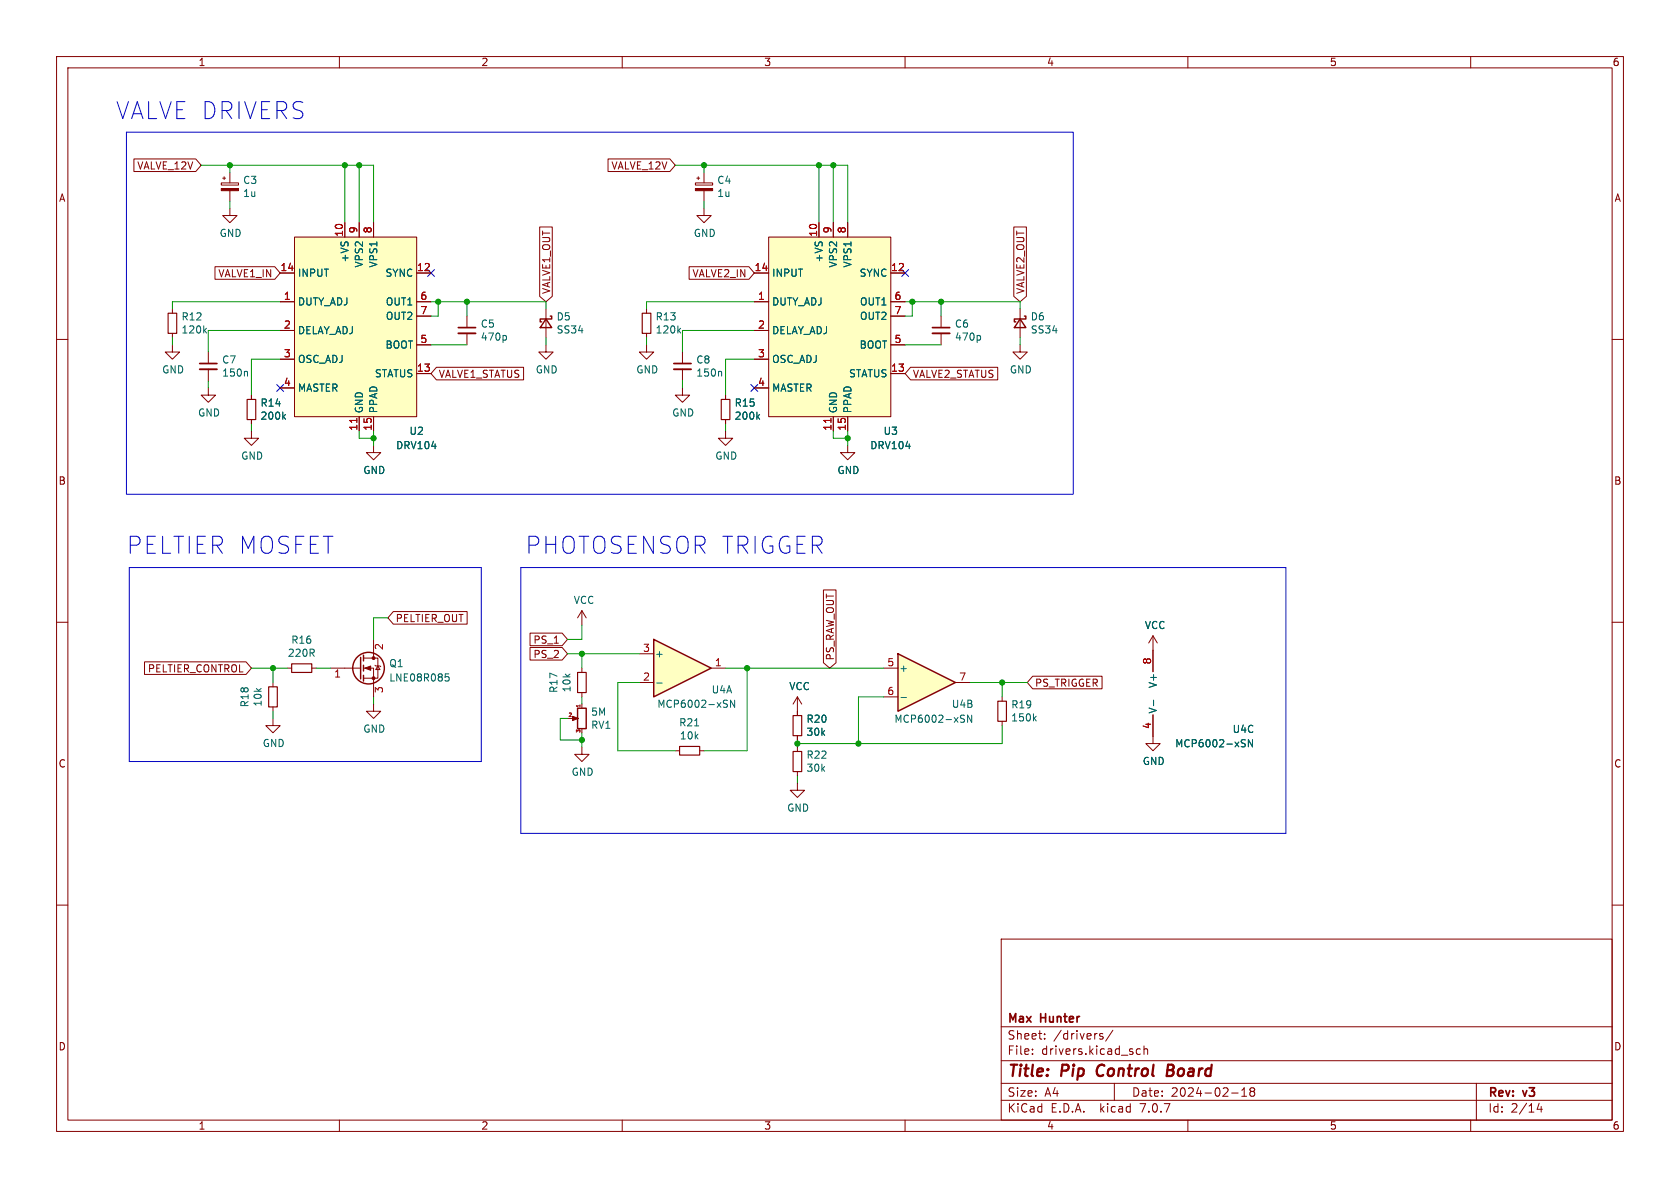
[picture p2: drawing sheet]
<svg xmlns="http://www.w3.org/2000/svg" width="297mm" height="210mm" viewBox="0 0 297 210" stroke-linecap="round" stroke-linejoin="round" font-family="sans-serif">
<g fill="none" stroke="#840000" stroke-width=".18">
<path d="M10 10h277v190h-277zM12 12h273v186h-273zM60 10v2M110 10v2M160 10v2M210 10v2M260 10v2M10 60h2M285 60h2M10 110h2M285 110h2M177.2 123.2v.8"/>
<path d="M177.2 127.5v.8M10 160h2M285 160h2M177 166h108v32h-108zM60 198v2M110 198v2M160 198v2M177 194.5h108M177 191.5h108M177 187.5h108M177 181.5h108M182.5 186.3v.1"/>
<path d="M182.5 185.5v.1M184.7 183.6v.1M184.7 182.8v.1M194.4 183l.6 .4-.2 .3-.4-.1M195 182.8l-.4-.1-.2 .2M196.7 182.1l-1.2 2M197 191.5v3M201.6 185.5l-.4-.1-.3 .3v.4l.1 .2h.6M202.2 185.5l.3-.1 .3 .1 .1 .9M202.2 184.9v1.5M210 198v2M217.7 193.2h1.2"/>
<path d="M219.5 193.8h.9M219.5 192.7l.5-.4v1.5M221.2 192.9l-.2 .3v.3l.2 .3 .5-.1 .1-.2-.1-.4-.2-.2M221.2 192.9l-.2-.2 .2-.4 .5 .1 .1 .2-.3 .3M221.2 192.9h.3M260 198v2M261 191.5v6.5M272.1 195l-.4 1.1h1M272.5 195.6v1"/>
</g>
<path d="M194.2 188.5a1.27 1.27 0 0 0 0 1.6M206.4 189.2h.7M207.1 189.2l.2 .1M207.2 188.2h-.7l-.2 2 .9-.1M207.3 189.1l-.2 .1" fill="none" stroke="#840000" stroke-width=".4"/>
<path d="M176.4 124h1.5v3.5h-1.5z" fill="none" stroke="#840000" stroke-width=".2"/>
<path d="M182.8 127l.4 .5M183.2 126.6l-.5 .5" fill="none" stroke="#006464" stroke-width=".18"/>
<path d="M158.7 115.6l10.2 5.1-10.2 5z" fill="#ffffc2"/>
<g fill="none" stroke="#840000" stroke-width=".25">
<path d="M180.3 56.4l1.1 1.5h-2.1zM181.1 55.9h.3v.5h-2.1v.5h.3M63.8 116.2v3.8M64.3 115.8v1M64.3 117.6v1M64.3 119.4v1M158.7 115.6l10.2 5.1-10.2 5z"/>
<circle cx="65.2" cy="118.1" r="2.79"/>
</g>
<g fill="none" stroke="#840000" stroke-width=".18">
<path d="M39.1 32.3h3.1v.4h-3.1zM39.4 31.5h.5M39.6 31.2v.6M40.6 36.8v1.3h1.3l-1.3 1.3-1.2-1.3h1.2M40.6 30.5v1.8M40.6 33.7v1.9M61 39.4v2.5M63.5 39.4v2.5M66 39.4v2.5M144.8 39.4v2.5M147.3 39.4v2.5M149.9 39.4v2.5"/>
<path d="M30.5 54.6v.8M30.5 58.9v.8M49.5 53.3h2.6M49.5 48.3h2.6M49.5 58.4h2.6M52.1 41.9h21.6v31.8h-21.6zM73.7 53.3h2.5M73.7 48.3h2.5M73.7 55.9h2.5M133.3 53.3h2.6M133.3 48.3h2.6M133.3 58.4h2.6"/>
<path d="M135.9 41.9h21.6v31.8h-21.6zM157.5 53.3h2.5M157.5 48.3h2.5M157.5 55.9h2.5M166.4 55.9v2M166.4 58.9v2.1M180.3 54.6v5.1M30.5 61v1.2h1.2l-1.2 1.3-1.3-1.3h1.3M36.8 68.6v1.3h1.3l-1.3 1.2-1.2-1.2h1.2M36.8 62.2v2.1M36.8 65.3v2M44.4 76.2v1.3h1.3l-1.3 1.2-1.2-1.2h1.2"/>
<path d="M44.4 69.9v.7M44.4 74.2v.7M49.5 63.5h2.6M49.5 68.6h2.6M63.5 73.7v2.5M66 78.7v1.3h1.3l-1.3 1.3-1.2-1.3h1.2M66 73.7v2.5M73.7 66h2.5M73.7 61h2.5M96.5 61v1.2h1.3l-1.3 1.3-1.3-1.3h1.3M120.6 62.2v2.1M120.6 65.3v2"/>
<path d="M133.3 63.5h2.6M133.3 68.6h2.6M147.3 73.7v2.5M149.9 78.7v1.3h1.2l-1.2 1.3-1.3-1.3h1.3M149.9 73.7v2.5M157.5 66h2.5M157.5 61h2.5M180.3 61v1.2h1.3l-1.3 1.3-1.2-1.3h1.2M50.8 118.1h.8M55.1 118.1h.8M58.4 118.1h5.4M64.3 118.1h1.7v5.1"/>
<path d="M64.3 116.3h2.5v3.6h-2.5M66 113v3.3M66.3 117.6l.1 .1h.8l.1 .2M66.8 117.7l.4 .7h-.8zM156.2 118.1h2.5M203.8 112.4v6.3M203.8 112.4l-.7 1.3M203.8 112.4l.8 1.3M48.3 127v1.3h1.2l-1.2 1.2-1.3-1.2h1.3M48.3 120.7v.7M48.3 125v.7M102.9 132.1v1.3h1.2l-1.2 1.2-1.3-1.2h1.3"/>
<path d="M119.4 132.7h.7M123.7 132.7h.8M141 138.4v1.3h1.2l-1.2 1.3-1.3-1.3h1.3M141 132.1v.7M141 136.4v.8M156.2 123.2h2.5M168.9 120.7h2.5M203.8 126.4v5h1.3l-1.3 1.3-1.2-1.3h1.2"/>
</g>
<g fill="none" stroke="#006464" stroke-width=".18">
<path d="M36.1 58.4l.4 .5M36.5 58l-.5 .5M173.1 59.3l.3 .2v.4l-.3 .2M43.6 65.6l.2 .2v.7M50.1 73.6l.4 .5M50.5 73.3l-.5 .4M127.4 65.6l.2 .2v.7M78.7 119.1h.6M78.9 119.6h.3l.2 .2-.1 .5-.4 .1M122.8 128.3h.7M159.3 123.3h.9M170 126.4l.5 .1"/>
<path d="M170.3 127.1l.2 .2-.2 .4M171.8 126.4v1.3l-.7-1.3v1.3M203.9 123.8v.9M219.7 130.8h.5M219.9 131.4l.3 .3-.3 .3M221.4 130.8v1.2l-.7-1.2v1.2"/>
</g>
<path d="M29.7 55.4h1.5v3.5h-1.5zM43.7 70.6h1.5v3.6h-1.5zM51.6 117.3h3.5v1.6h-3.5zM47.5 121.4h1.5v3.6h-1.5zM120.1 132h3.6v1.5h-3.6zM140.2 132.8h1.5v3.6h-1.5z" fill="none" stroke="#840000" stroke-width=".2"/>
<path d="M164.8 58.9h3.1M35.3 65.3h3.1M119.1 65.3h3.1" fill="none" stroke="#840000" stroke-width=".33"/>
<path d="M164.8 57.9h3.1M35.3 64.3h3.1M119.1 64.3h3.1" fill="none" stroke="#840000" stroke-width=".3"/>
<g fill="#840000" stroke="#840000" stroke-width=".18">
<path d="M39.1 33.3h3.1v.4h-3.1z"/>
<path d="M64.5 118.1l1-.4v.8z"/>
<circle cx="66" cy="119.9" r=".25"/>
<circle cx="66" cy="116.3" r=".25"/>
</g>
<g fill="#ffffc2" stroke="#ffffc2" stroke-width=".18">
<path d="M135.9 41.9h21.6v31.8h-21.6z"/>
<path d="M52.1 41.9h21.6v31.8h-21.6z"/>
</g>
<path d="M63.1 74v.7M146.9 74v.7" fill="none" stroke="#a90000" stroke-width=".18"/>
<path d="M115.6 113l10.1 5.1-10.1 5.1z" fill="#ffffc2"/>
<path d="M96.5 56.4l1 1.5h-2zM97.3 55.9h.2v.5h-2v.5h.3M115.6 113l10.1 5.1-10.1 5.1zM102.1 125.2h1.5v3.6h-1.5z" fill="none" stroke="#840000" stroke-width=".25"/>
<g fill="none" stroke="#840000" stroke-width=".18">
<path d="M23.7 28.1h10.9l1 1.1-1 1.1h-10.9zM61 39.4v2.5M63.5 39.4v2.5M66 39.4v2.5M107.5 28.1h10.9l1 1.1-1 1.1h-10.9zM122.9 32.3h3.1v.4h-3.1zM123.2 31.5h.5M123.4 31.2v.6M124.5 36.8v1.3h1.2l-1.2 1.3-1.3-1.3h1.3M124.5 30.5v1.8M124.5 33.7v1.9M144.8 39.4v2.5"/>
<path d="M147.3 39.4v2.5M149.9 39.4v2.5M38 47.1h10.6l.9 1.2-.9 1.1h-10.6zM49.5 53.3h2.6M49.5 48.3h2.6M49.5 58.4h2.6M73.7 53.3h2.5M73.7 48.3h2.5M73.7 55.9h2.5M82.5 55.9v2M82.5 58.9v2.1M95.4 40.1h2.2v12.3l-1.1 .9-1.1-.9z"/>
<path d="M96.5 54.6v5.1M114.3 54.6v.8M114.3 58.9v.8M121.8 47.1h10.6l.9 1.2-.9 1.1h-10.6zM133.3 53.3h2.6M133.3 48.3h2.6M133.3 58.4h2.6M157.5 53.3h2.5M157.5 48.3h2.5M157.5 55.9h2.5M179.2 40.1h2.3v12.3l-1.2 .9-1.1-.9zM44.4 69.9v.7"/>
<path d="M44.4 74.2v.7M49.5 63.5h2.6M49.5 68.6h2.6M63.5 73.7v2.5M66 73.7v2.5M73.7 66h2.5M73.7 61h2.5M77.2 64.9h15.4v2.3h-15.4l-1-1.2zM114.3 61v1.2h1.3l-1.3 1.3-1.3-1.3h1.3M120.6 68.6v1.3h1.3l-1.3 1.2-1.2-1.2h1.2M128.3 76.2v1.3h1.2l-1.2 1.2-1.3-1.2h1.3M128.3 69.9v.7"/>
<path d="M128.3 74.2v.7M133.3 63.5h2.6M133.3 68.6h2.6M147.3 73.7v2.5M149.9 73.7v2.5M157.5 66h2.5M157.5 61h2.5M161 64.9h15.4v2.3h-15.4l-1-1.2zM25.5 117h18l.9 1.1-.9 1.1h-18zM69.5 108.1h13.1v2.2h-13.1l-.9-1.1zM93.7 111.9h5.7l.9 1.1-.9 1.1h-5.7zM93.7 114.5h5.7l.9 1.1-.9 1.1h-5.7z"/>
<path d="M102.9 108l-.8 1.2M102.9 108v2.5M102.9 118.1v.8M102.9 108l.7 1.2M113 115.6h2.6M125.7 118.1h2.6M145.6 104.3h2.2v12.9l-1.1 .9-1.1-.9zM182.6 119.5h12.2v2.3h-12.2l-1-1.1zM203.8 114.9v3.8M66 124.5v1.2h1.3l-1.3 1.3-1.2-1.3h1.2M100.3 127h1M102.9 122.4v.8"/>
<path d="M102.9 124.5v.6M113 120.7h2.6M141 123.2v3.3M141 130v.8M141 123.2l-.8 1.3M141 123.2l.7 1.3M203.8 126.4v3.8"/>
</g>
<g fill="none" stroke="#006464" stroke-width=".18">
<path d="M89.3 59.3l.2 .2v.4l-.2 .2M120 58.4l.3 .5M120.3 58l-.5 .5M50.1 73.6l.4 .5M50.5 73.3l-.5 .4M133.9 73.6l.4 .5M134.3 73.3l-.5 .4M116.1 120.7h1M128.1 123.8h.5M128.4 124.4l.2 .3-.2 .3M129.9 123.8v1.2l-.8-1.2v1.2M203.9 123.8v.9"/>
<path d="M219.7 130.8h.5M219.9 131.4l.3 .3-.3 .3M221.4 130.8v1.2l-.7-1.2v1.2"/>
</g>
<path d="M81 58.9h3.1" fill="none" stroke="#840000" stroke-width=".33"/>
<path d="M81 57.9h3.1" fill="none" stroke="#840000" stroke-width=".3"/>
<path d="M113.5 55.4h1.6v3.5h-1.6zM127.5 70.6h1.5v3.6h-1.5zM102.1 118.9h1.5v3.5h-1.5zM140.2 126.5h1.5v3.5h-1.5z" fill="none" stroke="#840000" stroke-width=".2"/>
<g fill="#840000" stroke="#840000" stroke-width=".18">
<path d="M122.9 33.3h3.1v.4h-3.1z"/>
<path d="M101.2 126.6l1 .4h-.2h.2l-1 .4z"/>
</g>
<path d="M22.4 23.4h167.3v64h-167.3zM22.9 100.3h62.2v34.3h-62.2zM92.1 100.3h135.2v47h-135.2z" fill="none" stroke="#0000c2" stroke-width=".18"/>
<g fill="none" stroke="#009600" stroke-width=".18">
<path d="M35.6 29.2h30.4v10.2M40.6 29.2v1.3M40.6 35.6v1.2M61 29.2v10.2M63.5 29.2v10.2M119.4 29.2h30.5v10.2M124.5 29.2v1.3M124.5 35.6v1.2M144.8 29.2v10.2M147.3 29.2v10.2M30.5 59.7v1.3M49.5 58.4h-12.7v3.8"/>
<path d="M49.5 53.3h-19v1.3M76.2 53.3h20.3v1.3M77.5 53.3v2.6h-1.3M82.5 53.3v2.6M96.5 59.7v1.3M114.3 59.7v1.3M133.3 58.4h-12.7v3.8M133.3 53.3h-19v1.3M160 53.3h20.3v1.3M161.3 53.3v2.6h-1.3M166.4 53.3v2.6M180.3 59.7v1.3"/>
<path d="M36.8 67.3v1.3M44.4 74.9v1.3M49.5 63.5h-5.1v6.4M63.5 76.2v1.3h2.5M66 76.2v2.5M76.2 61h6.3M120.6 67.3v1.3M128.3 74.9v1.3M133.3 63.5h-5v6.4M147.3 76.2v1.3h2.6M149.9 76.2v2.5M160 61h6.4"/>
<path d="M44.4 118.1h6.4M48.3 118.1v2.6M55.9 118.1h2.5M68.6 109.2h-2.6v3.8M100.3 115.6h12.7M102.9 110.5v2.5h-2.6M102.9 115.6v2.5M128.3 118.1h27.9M132.1 118.1v14.6h-7.6M48.3 125.7v1.3M66 123.2v1.3M100.3 127h-1.2v3.8h3.8"/>
<path d="M102.9 123.2v1.3M102.9 129.5v2.6M113 120.7h-3.8v12h10.2M141 130.8v1.3M141 137.2v1.2M156.2 123.2h-4.4v8.2M171.4 120.7h10.2M177.2 128.3v3.1h-36.2M177.2 120.7v2.5"/>
</g>
<path d="M75.6 47.7l1.2 1.2M76.8 47.7l-1.2 1.2M159.4 47.7l1.2 1.2M160.6 47.7l-1.2 1.2M48.9 68l1.2 1.2M50.1 68l-1.2 1.2M132.7 68l1.3 1.2M134 68l-1.3 1.2" fill="none" stroke="#000084" stroke-width=".18"/>
<path d="M63.1 74v.7M146.9 74v.7" fill="none" stroke="#a90000" stroke-width=".18"/>
<g fill="#009600" stroke="#009600" stroke-width=".18">
<circle cx="63.5" cy="29.2" r=".46"/>
<circle cx="61" cy="29.2" r=".46"/>
<circle cx="149.9" cy="77.5" r=".46"/>
<circle cx="144.8" cy="29.2" r=".46"/>
<circle cx="147.3" cy="29.2" r=".46"/>
<circle cx="161.3" cy="53.3" r=".46"/>
<circle cx="124.5" cy="29.2" r=".46"/>
<circle cx="166.4" cy="53.3" r=".46"/>
<circle cx="102.9" cy="115.6" r=".46"/>
<circle cx="102.9" cy="130.8" r=".46"/>
<circle cx="48.3" cy="118.1" r=".46"/>
<circle cx="66" cy="77.5" r=".46"/>
<circle cx="77.5" cy="53.3" r=".46"/>
<circle cx="82.5" cy="53.3" r=".46"/>
<circle cx="40.6" cy="29.2" r=".46"/>
<circle cx="141" cy="131.4" r=".46"/>
<circle cx="151.8" cy="131.4" r=".46"/>
<circle cx="132.1" cy="118.1" r=".46"/>
<circle cx="177.2" cy="120.7" r=".46"/>
</g>
<g font-size="4.2" fill="#0000c2">
<text x="20.3" y="21.3">VALVE DRIVERS</text>
<text x="22.2" y="98.2">PELTIER MOSFET</text>
<text x="92.7" y="98.2">PHOTOSENSOR TRIGGER</text>
</g>
<g font-size="2.8" fill="#840000">
<text x="178" y="190.9">Title:</text>
<text x="187.7" y="190.9">Pip</text>
<text x="194.7" y="190.9">Control</text>
<text x="207.9" y="190.9">Board</text>
</g>
<g font-size="2.1" fill="#840000">
<text x="178" y="184">Sheet:</text>
<text x="178" y="181.2">Max</text>
<text x="184" y="181.2">Hunter</text>
<text x="186.2" y="184">/drivers/</text>
<text x="178" y="186.7">File:</text>
<text x="184.1" y="186.7">drivers.kicad_sch</text>
<text x="178" y="196.9">KiCad</text>
<text x="178" y="194.1">Size:</text>
<text x="184.7" y="194.1">A4</text>
<text x="185.7" y="196.9">E.D.A.</text>
<text x="194.6" y="196.9">kicad</text>
<text x="200" y="194.1">Date:</text>
<text x="201.8" y="196.9">7.0.7</text>
<text x="207" y="194.1">2024-02-18</text>
<text x="263" y="194.3">Rev:</text>
<text x="263" y="196.9">Id:</text>
<text x="267.1" y="196.9">2/14</text>
<text x="269.4" y="194.3">v3</text>
</g>
<g font-size="1.8" fill="#840000">
<text x="35" y="11.9">1</text>
<text x="85" y="11.9">2</text>
<text x="135" y="11.9">3</text>
<text x="185" y="11.9">4</text>
<text x="235" y="11.9">5</text>
<text x="285" y="11.9">6</text>
<text x="10.3" y="35.9">A</text>
<text x="24.2" y="30.2">VALVE_12V</text>
<text x="108" y="30.2">VALVE_12V</text>
<text x="285.3" y="35.9">A</text>
<text x="38.5" y="49.2">VALVE1_IN</text>
<text x="97.5" y="52.1" transform="rotate(-90 97.5 52.1)">VALVE1_OUT</text>
<text x="122.3" y="49.2">VALVE2_IN</text>
<text x="181.3" y="52.1" transform="rotate(-90 181.3 52.1)">VALVE2_OUT</text>
<text x="77.5" y="67">VALVE1_STATUS</text>
<text x="161.3" y="67">VALVE2_STATUS</text>
<text x="10.3" y="85.9">B</text>
<text x="285.3" y="85.9">B</text>
<text x="69.8" y="110.2">PELTIER_OUT</text>
<text x="94.2" y="114">PS_1</text>
<text x="26" y="119.1">PELTIER_CONTROL</text>
<text x="94.2" y="116.5">PS_2</text>
<text x="147.6" y="116.8" transform="rotate(-90 147.6 116.8)">PS_RAW_OUT</text>
<text x="182.9" y="121.6">PS_TRIGGER</text>
<text x="10.3" y="135.9">C</text>
<text x="285.3" y="135.9">C</text>
<text x="10.3" y="185.9">D</text>
<text x="285.3" y="185.9">D</text>
<text x="35" y="199.9">1</text>
<text x="85" y="199.9">2</text>
<text x="135" y="199.9">3</text>
<text x="185" y="199.9">4</text>
<text x="235" y="199.9">5</text>
<text x="285" y="199.9">6</text>
</g>
<g font-size="1.8" fill="#006464">
<text x="42.9" y="32.7">C3</text>
<text x="42.9" y="35">1u</text>
<text x="126.7" y="32.7">C4</text>
<text x="126.7" y="35">1u</text>
<text x="38.7" y="42.1">GND</text>
<text x="61.8" y="46.5" transform="rotate(-90 61.8 46.5)">+VS</text>
<text x="64.4" y="47.4" transform="rotate(-90 64.4 47.4)">VPS2</text>
<text x="66.9" y="47.4" transform="rotate(-90 66.9 47.4)">VPS1</text>
<text x="122.6" y="42.1">GND</text>
<text x="145.6" y="46.5" transform="rotate(-90 145.6 46.5)">+VS</text>
<text x="148.2" y="47.4" transform="rotate(-90 148.2 47.4)">VPS2</text>
<text x="150.7" y="47.4" transform="rotate(-90 150.7 47.4)">VPS1</text>
<text x="52.6" y="49.1">INPUT</text>
<text x="68.1" y="49.1">SYNC</text>
<text x="136.4" y="49.1">INPUT</text>
<text x="151.9" y="49.1">SYNC</text>
<text x="32" y="56.8">R12</text>
<text x="32" y="59.2">120k</text>
<text x="52.6" y="54.2">DUTY_ADJ</text>
<text x="52.6" y="59.3">DELAY_ADJ</text>
<text x="68.1" y="54.2">OUT1</text>
<text x="68.1" y="56.7">OUT2</text>
<text x="84.9" y="58.1">C5</text>
<text x="98.3" y="56.8">D5</text>
<text x="98.3" y="59.2">SS34</text>
<text x="115.8" y="56.8">R13</text>
<text x="115.8" y="59.2">120k</text>
<text x="136.4" y="54.2">DUTY_ADJ</text>
<text x="136.4" y="59.3">DELAY_ADJ</text>
<text x="151.9" y="54.2">OUT1</text>
<text x="151.9" y="56.7">OUT2</text>
<text x="168.7" y="58.1">C6</text>
<text x="182.1" y="56.8">D6</text>
<text x="182.1" y="59.2">SS34</text>
<text x="39.2" y="64.5">C7</text>
<text x="52.6" y="64.4">OSC_ADJ</text>
<text x="68.1" y="61.8">BOOT</text>
<text x="84.9" y="60.4">470p</text>
<text x="123" y="64.5">C8</text>
<text x="136.4" y="64.4">OSC_ADJ</text>
<text x="151.9" y="61.8">BOOT</text>
<text x="168.7" y="60.4">470p</text>
<text x="28.6" y="66.2">GND</text>
<text x="39.2" y="66.8">150n</text>
<text x="52.6" y="69.4">MASTER</text>
<text x="66.2" y="66.9">STATUS</text>
<text x="94.6" y="66.2">GND</text>
<text x="112.4" y="66.2">GND</text>
<text x="123" y="66.8">150n</text>
<text x="136.4" y="69.4">MASTER</text>
<text x="150" y="66.9">STATUS</text>
<text x="178.4" y="66.2">GND</text>
<text x="34.9" y="73.8">GND</text>
<text x="46" y="72.1">R14</text>
<text x="46" y="74.4">200k</text>
<text x="64.4" y="73.2" transform="rotate(-90 64.4 73.2)">GND</text>
<text x="66.9" y="73.2" transform="rotate(-90 66.9 73.2)">PPAD</text>
<text x="72.3" y="77.1">U2</text>
<text x="118.7" y="73.8">GND</text>
<text x="129.8" y="72.1">R15</text>
<text x="129.8" y="74.4">200k</text>
<text x="148.2" y="73.2" transform="rotate(-90 148.2 73.2)">GND</text>
<text x="150.7" y="73.2" transform="rotate(-90 150.7 73.2)">PPAD</text>
<text x="156.1" y="77.1">U3</text>
<text x="42.5" y="81.5">GND</text>
<text x="64.1" y="84">GND</text>
<text x="69.9" y="79.6">DRV104</text>
<text x="126.4" y="81.5">GND</text>
<text x="148" y="84">GND</text>
<text x="153.7" y="79.6">DRV104</text>
<text x="101.3" y="107">VCC</text>
<text x="51.4" y="114">R16</text>
<text x="202.3" y="111.4">VCC</text>
<text x="50.8" y="116.3">220R</text>
<text x="68.7" y="118.1">Q1</text>
<text x="115.7" y="116.4">+</text>
<text x="158.9" y="119">+</text>
<text x="44.1" y="125.1" transform="rotate(-90 44.1 125.1)">R18</text>
<text x="46.5" y="125" transform="rotate(-90 46.5 125)">10k</text>
<text x="68.7" y="120.7">LNE08R085</text>
<text x="98.8" y="122.6" transform="rotate(-90 98.8 122.6)">R17</text>
<text x="101.1" y="122.5" transform="rotate(-90 101.1 122.5)">10k</text>
<text x="116.1" y="125.3">MCP6002-xSN</text>
<text x="125.7" y="122.8">U4A</text>
<text x="139.4" y="122.2">VCC</text>
<text x="168.2" y="125.3">U4B</text>
<text x="178.7" y="125.4">R19</text>
<text x="204.7" y="121.7" transform="rotate(-90 204.7 121.7)">V+</text>
<text x="64.1" y="129.7">GND</text>
<text x="104.4" y="129">RV1</text>
<text x="104.4" y="126.7">5M</text>
<text x="120" y="128.6">R21</text>
<text x="120.1" y="130.9">10k</text>
<text x="142.5" y="130.3">30k</text>
<text x="142.5" y="128">R20</text>
<text x="158" y="128">MCP6002-xSN</text>
<text x="178.7" y="127.7">150k</text>
<text x="204.7" y="126.2" transform="rotate(-90 204.7 126.2)">V-</text>
<text x="217.8" y="129.8">U4C</text>
<text x="46.4" y="132.3">GND</text>
<text x="101" y="137.3">GND</text>
<text x="142.5" y="136.6">30k</text>
<text x="142.5" y="134.3">R22</text>
<text x="201.9" y="135.4">GND</text>
<text x="207.7" y="132.3">MCP6002-xSN</text>
<text x="139.1" y="143.7">GND</text>
</g>
<g font-size="1.8" fill="#a90000">
<text x="60.7" y="42" transform="rotate(-90 60.7 42)">10</text>
<text x="63.2" y="41.3" transform="rotate(-90 63.2 41.3)">9</text>
<text x="65.8" y="41.3" transform="rotate(-90 65.8 41.3)">8</text>
<text x="144.5" y="42" transform="rotate(-90 144.5 42)">10</text>
<text x="147.1" y="41.3" transform="rotate(-90 147.1 41.3)">9</text>
<text x="149.6" y="41.3" transform="rotate(-90 149.6 41.3)">8</text>
<text x="49.5" y="48">14</text>
<text x="50.1" y="53.1">1</text>
<text x="73.6" y="48">12</text>
<text x="74.2" y="53.1">6</text>
<text x="133.3" y="48">14</text>
<text x="133.9" y="53.1">1</text>
<text x="157.4" y="48">12</text>
<text x="158" y="53.1">6</text>
<text x="50.1" y="58.2">2</text>
<text x="74.2" y="55.6">7</text>
<text x="133.9" y="58.2">2</text>
<text x="158" y="55.6">7</text>
<text x="50.1" y="63.2">3</text>
<text x="73.6" y="65.8">13</text>
<text x="74.2" y="60.7">5</text>
<text x="133.9" y="63.2">3</text>
<text x="157.4" y="65.8">13</text>
<text x="158" y="60.7">5</text>
<text x="50.1" y="68.3">4</text>
<text x="133.9" y="68.3">4</text>
<text x="63.2" y="76.2" transform="rotate(-90 63.2 76.2)">11</text>
<text x="65.8" y="76.2" transform="rotate(-90 65.8 76.2)">15</text>
<text x="147.1" y="76.2" transform="rotate(-90 147.1 76.2)">11</text>
<text x="149.6" y="76.2" transform="rotate(-90 149.6 76.2)">15</text>
<text x="68" y="115" transform="rotate(-90 68 115)">2</text>
<text x="113.6" y="115.3">3</text>
<text x="126.3" y="117.9">1</text>
<text x="156.8" y="117.9">5</text>
<text x="203.6" y="117.5" transform="rotate(-90 203.6 117.5)">8</text>
<text x="59" y="120.1">1</text>
<text x="68" y="122.6" transform="rotate(-90 68 122.6)">3</text>
<text x="113.6" y="120.4">2</text>
<text x="156.8" y="122.9">6</text>
<text x="169.5" y="120.4">7</text>
<text x="203.6" y="129" transform="rotate(-90 203.6 129)">4</text>
</g>
<g font-size=".9" fill="#a90000">
<text x="102.6" y="125.2" transform="rotate(-90 102.6 125.2)">1</text>
<text x="100.4" y="126.7">2</text>
<text x="102.6" y="129.7" transform="rotate(-90 102.6 129.7)">3</text>
</g>
</svg>
